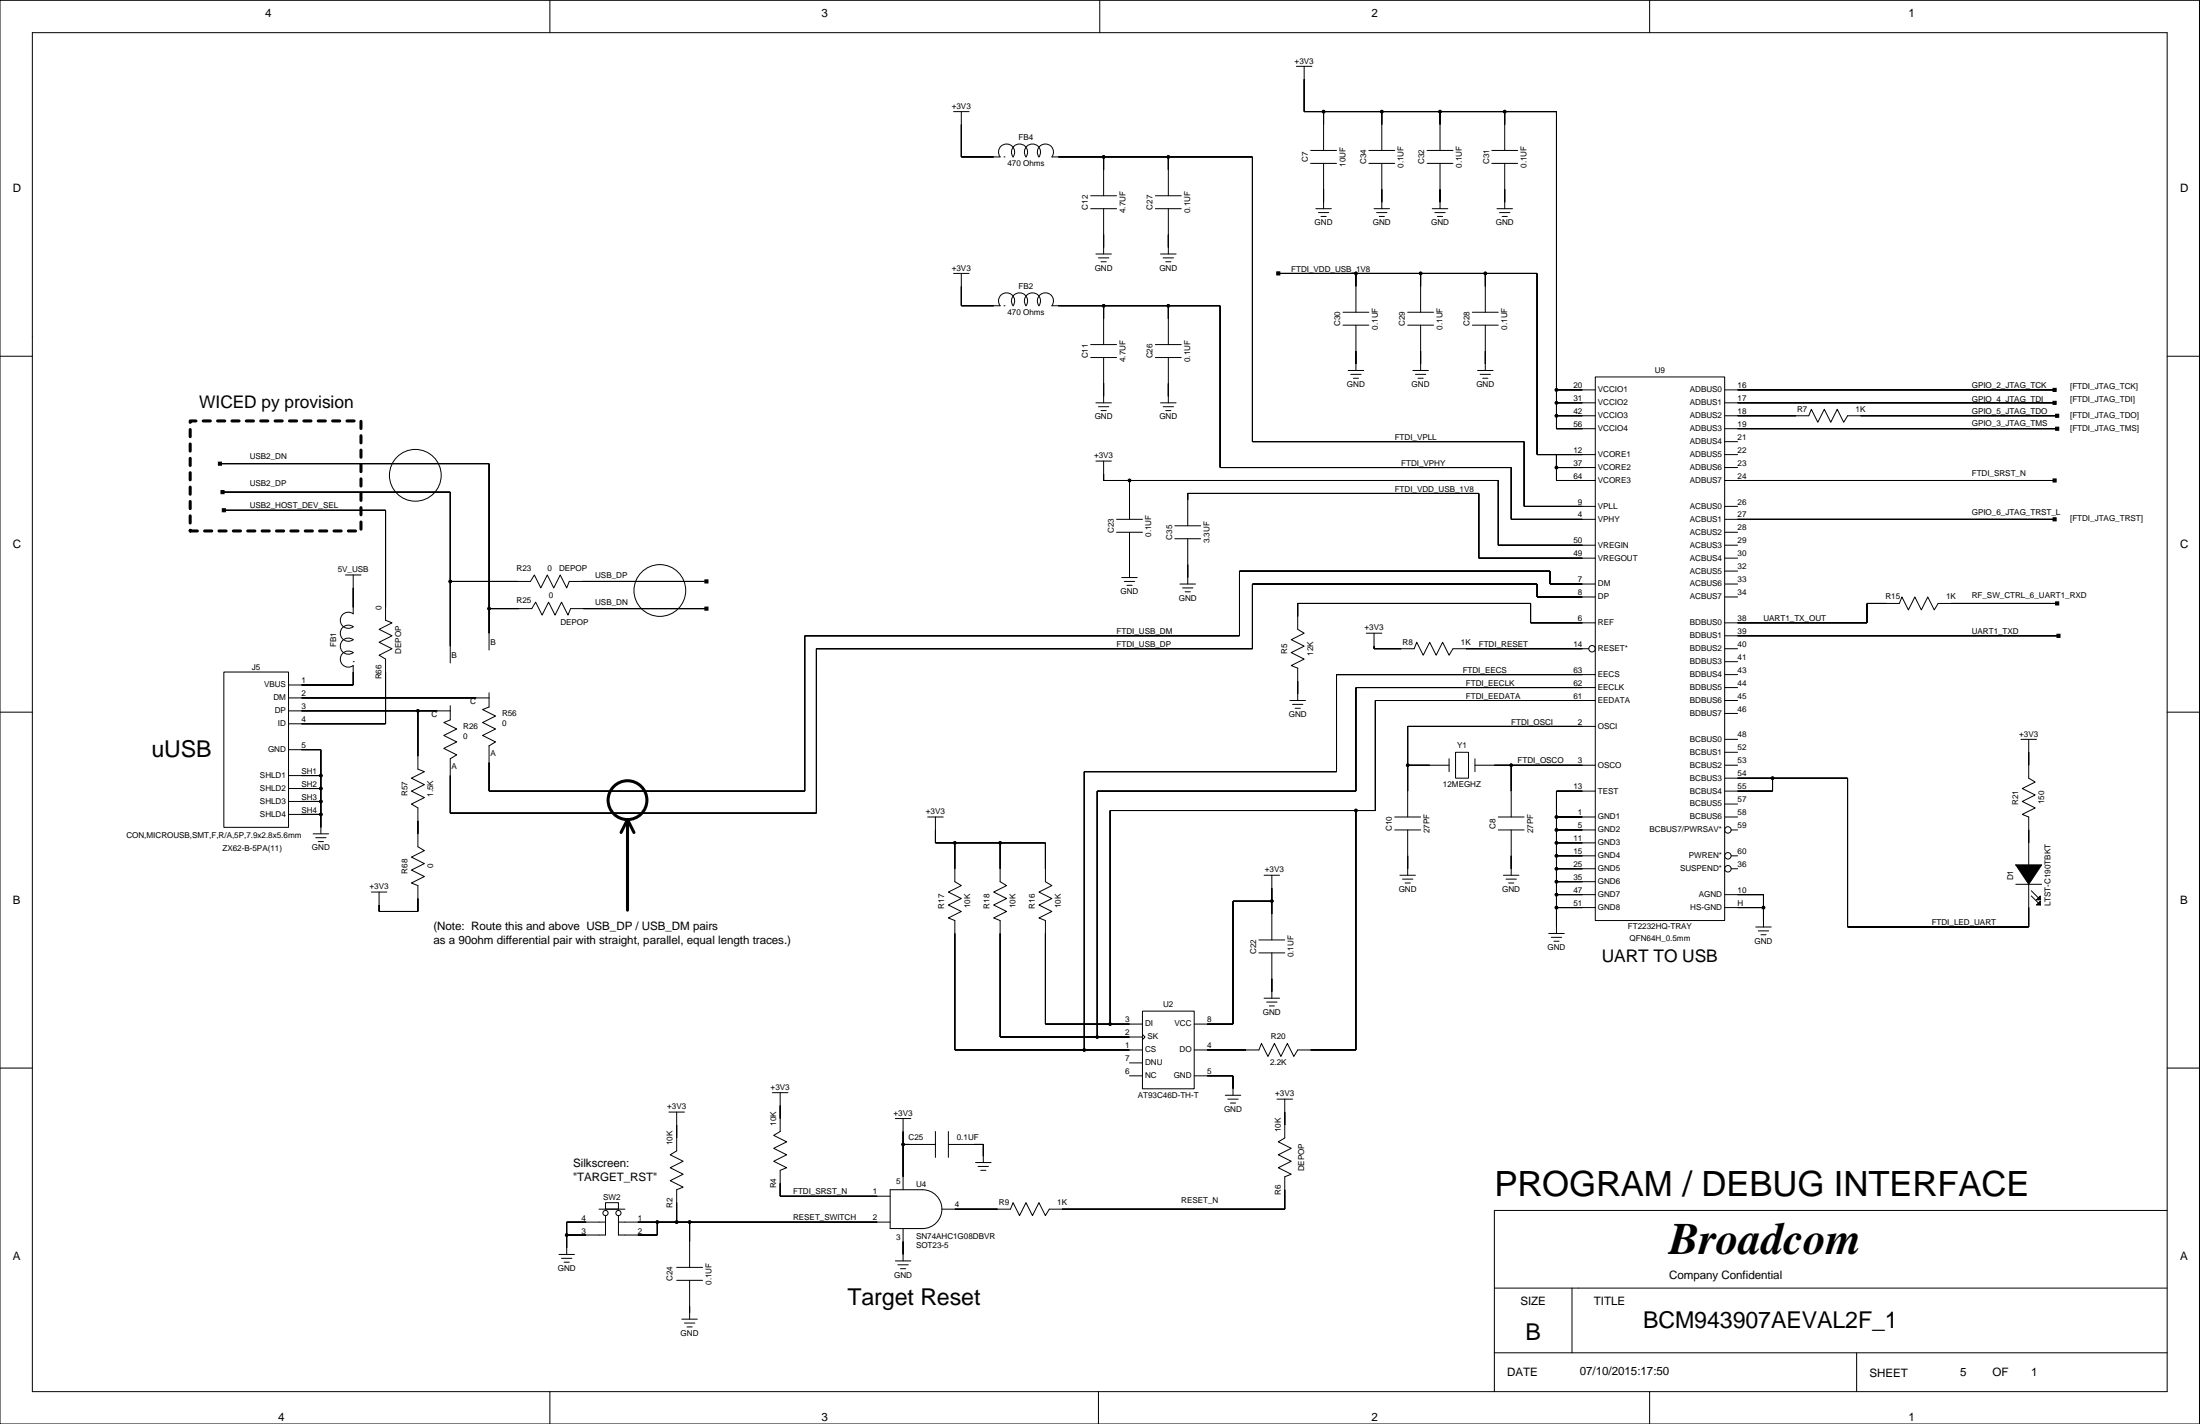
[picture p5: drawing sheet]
<svg xmlns="http://www.w3.org/2000/svg" width="432mm" height="279mm" viewBox="0 0 432 279" stroke-linecap="round" stroke-linejoin="round" font-family="sans-serif">
<g fill="none" stroke="#000" stroke-width=".2">
<path d="M0 .1h431.7v279.3h-431.7zM6.3 6.4h419.1v266.7h-419.1zM107.9 .1v6.3M215.9 .1v6.3M254.5 13h3M256 13v8.9h49.5v62.2h7.6M323.8 .1v6.3M187.2 21.9h3M188.7 21.9v8.9h7.6M196.3 30.8a1.59 1.59 0 0 1 .2-2.1 1.59 1.59 0 0 1 2.1 0 1.59 1.59 0 0 1 .2 2.1 1.59 1.59 0 0 1 .2-2.1 1.59 1.59 0 0 1 2.2 0 1.59 1.59 0 0 1 .2 2.1 1.59 1.59 0 0 1 .2-2.1 1.59 1.59 0 0 1 2.1 0 1.59 1.59 0 0 1 .2 2.1 1.59 1.59 0 0 1 .2-2.1 1.59 1.59 0 0 1 2.2 0 1.59 1.59 0 0 1 .2 2.1M197.1 30.8h.1M206.5 30.8h39.3v55.9h53.3v12.7h14"/>
<path d="M214.1 38.4h5.1M216.6 30.8v7.6M226.8 38.4h5M229.3 30.8v7.6M257.2 32.1h5.1M257.2 29.5h5.1M259.8 21.9v7.6M259.8 32.1v8.8M268.7 32.1h5M268.7 29.5h5M271.2 21.9v7.6M271.2 32.1v8.8"/>
<path d="M280.1 32.1h5.1M280.1 29.5h5.1M282.6 21.9v7.6M282.6 32.1v8.8M292.8 32.1h5.1M292.8 29.5h5.1M295.3 21.9v7.6M295.3 32.1v8.8M187.2 53.6h3M188.7 53.6v6.4h7.6M196.3 60a1.59 1.59 0 0 1 .2-2.1 1.59 1.59 0 0 1 2.1 0 1.59 1.59 0 0 1 .2 2.1 1.59 1.59 0 0 1 .2-2.1 1.59 1.59 0 0 1 2.2 0 1.59 1.59 0 0 1 .2 2.1 1.59 1.59 0 0 1 .2-2.1 1.59 1.59 0 0 1 2.1 0 1.59 1.59 0 0 1 .2 2.1 1.59 1.59 0 0 1 .2-2.1 1.59 1.59 0 0 1 2.2 0 1.59 1.59 0 0 1 .2 2.1M197.1 60h.1"/>
<path d="M206.5 60h33v31.7h57.1v10.2h16.5M214.1 40.9h5.1M215.1 49.8h3M215.6 50.6h2M216.1 51.4h1M216.6 40.9v8.9M216.6 60v7.6M226.8 40.9h5M227.8 49.8h3M228.3 50.6h2M228.8 51.4h1M229.3 40.9v8.9"/>
<path d="M229.3 60v7.6M250.9 53.6h50.8v35.6h11.4M258.3 40.9h3M258.8 41.7h2M259.3 42.5h1M266.1 53.6v7.7M269.7 40.9h3M270.2 41.7h2M270.7 42.5h1M278.8 53.6v7.7M281.1 40.9h3.1M281.6 41.7h2.1"/>
<path d="M282.1 42.5h1M291.5 53.6v7.7M293.8 40.9h3.1M294.3 41.7h2.1M294.8 42.5h1M0 69.9h6.3M214.1 70.2h5.1M214.1 67.6h5.1M215.1 79h3M215.6 79.8h2M216.6 70.2v8.8M226.8 70.2h5"/>
<path d="M226.8 67.6h5M227.8 79h3M228.3 79.8h2M229.3 70.2v8.8M263.6 63.8h5.1M263.6 61.3h5.1M264.6 72.7h3.1M265.1 73.5h2M265.6 74.2h1M266.1 63.8v8.9M276.3 63.8h5.1M276.3 61.3h5.1"/>
<path d="M277.3 72.7h3.1M277.8 73.5h2M278.3 74.2h1M278.8 63.8v8.9M289 63.8h5.1M289 61.3h5.1M290 72.7h3M290.5 73.5h2M291 74.2h1M291.5 63.8v8.9M305.5 79h7.6M305.5 76.5h7.6"/>
<path d="M313.1 74h25.4v106.6h-25.4zM338.5 79h64.8M338.5 76.5h64.8M425.4 69.9h6.3M43.2 91h52.8v36.5M43.7 96.6h44.7v33.5M215.1 90.5h3M216.1 80.6h1M216.6 90.5v3.8h77.5v12.7h19M221.7 94.3v7.6M228.8 80.6h1M305.5 89.2v5.1h7.6"/>
<path d="M305.5 81.6h7.6M305.5 91.7h7.6M338.5 81.6h16.5l.5-1.3 1.3 2.5 1.3-2.5 1.2 2.5 1.3-2.5 1.3 2.5 .7-1.2h41.2M338.5 94.3h64.8M338.5 84.1h65.3M338.5 99.4h2.5M338.5 86.7h2.5M338.5 91.7h2.5M338.5 89.2h2.5M43.9 100.1h31.8v21.6l1.2 .5-2.5 1.3 2.5 1.2-2.5 1.3 2.5 1.3-2.5 1.3 1.3 .7v12.7h-19.1M67.8 112.8h3M69.3 112.8v7.6a1.59 1.59 0 0 0-2.1 .2 1.59 1.59 0 0 0 0 2.2 1.59 1.59 0 0 0 2.1 .2 1.59 1.59 0 0 0-2.1 .2 1.59 1.59 0 0 0 0 2.1 1.59 1.59 0 0 0 2.1 .2 1.59 1.59 0 0 0-2.1 .2 1.59 1.59 0 0 0 0 2.1 1.59 1.59 0 0 0 2.1 .2 1.59 1.59 0 0 0-2.1 .2 1.59 1.59 0 0 0 0 2.2 1.59 1.59 0 0 0 2.1 .2v3.8h-12.7"/>
<path d="M88.4 114.1h15.7l.8-1.3 1.2 2.6 1.3-2.6 1.3 2.6 1.3-2.6 1.2 2.6 .5-1.3h27M96 119.4h8.4l.7-1.3 1.3 2.6 1.3-2.6 1.2 2.6 1.3-2.6 1.3 2.6 .5-1.3h26.7M219.2 104.4h5M219.2 101.9h5M220.2 113.3h3M220.7 114.1h2M221.2 114.8h1M221.7 104.4v8.9M230.6 105.7h5.1M230.6 103.2h5.1M231.6 114.6h3M232.1 115.4h2"/>
<path d="M232.6 116.1h1M233.1 103.2v-6.4h57.2v12.7h22.8M233.1 105.7v8.9M313.1 114.6h-8.9v-2.5h-60.9v12.6h-85.3v30.5h-62v-8.9l1.3-.7-2.6-1.3 2.6-1.3-2.6-1.2 2.6-1.3-2.6-1.3 1.3-.5v-2.8M313.1 117.1h-11.4v-2.5h-55.9v12.7h-85.6v32.2h-71.8v-10.6l1.2-.8-2.5-1.3 2.5-1.2-2.5-1.3 2.5-1.3-2.5-1.2 1.3-.5v-2.8M338.5 117.1h2.5M338.5 114.6h2.5M338.5 112.1h2.5M338.5 104.4h2.5M338.5 101.9h64.8M338.5 107h2.5M338.5 109.5h2.5"/>
<path d="M403.8 118.4h-23.4l-.8 1.3-1.2-2.6-1.3 2.6-1.3-2.6-1.2 2.6-1.3-2.6-.5 1.3h-6.4v3.8h-27.9M0 139.7h6.3M43.9 131.9h12.7v30.4h-12.7zM56.6 139.5h31.8M56.6 136.9h39.4M69.3 129.8h.1M82 139.5v11.4l1.3 .5-2.5 1.3 2.5 1.3-2.5 1.2 2.5 1.3-2.5 1.3 1.2 .7v7.6l1.3 .8-2.5 1.3 2.5 1.2-2.5 1.3 2.5 1.3-2.5 1.3 1.2 .5v5h-7.6v-3.8M253.2 137.4h3M253.7 138.2h2M254.2 139h1M268.2 124.2h3M269.7 124.2v3.1h7.9l.5-1.3 1.2 2.6 1.3-2.6 1.3 2.6 1.2-2.6 1.3 2.6 .8-1.3h26.6"/>
<path d="M313.1 122.2h-12.7v-3.8h-45.7v5.1l1.3 .7-2.6 1.3 2.6 1.3-2.6 1.3 2.6 1.2-2.6 1.3 1.3 .5v6.3M313.1 134.9h-47v20.3h-50.8v48.3M313.1 137.4h-43.2v21.6h-52v41.9M313.1 132.4h-50.8v19h-49.5v54.6M338.5 127.3h2.5M338.5 124.7h65.5M338.5 137.4h2.5M338.5 134.9h2.5M338.5 132.4h2.5M338.5 140h2.5M338.5 129.8h2.5M425.4 139.7h6.3"/>
<path d="M56.6 147.1h6.4v16.5M56.6 159.8h6.4M56.6 157.3h6.4M56.6 154.7h6.4M56.6 152.2h6.4M266.1 159v47h-11.4l-.8 1.3-1.2-2.6-1.3 2.6-1.3-2.6-1.2 2.6-1.3-2.6-.5 1.3h-12.7M276.3 150.1h8.1M284.4 148.9v2.5M285.7 147.6h2.5v5.1h-2.5zM289.5 150.1h23.6M289.5 148.9v2.5M296.6 150.1v10.2"/>
<path d="M313.1 155.2h-7.6v28M313.1 142.5h-36.8v17.8M338.5 152.7h24.1v29.2h35.6v-8.4M338.5 150.1h2.5M338.5 145.1h2.5M338.5 157.8h2.5M338.5 147.6h2.5M347.9 152.7v2.5h-9.4M396.7 145.1h3M398.2 145.1v7.6l1.3 .7-2.6 1.3 2.6 1.3-2.6 1.3 2.6 1.2-2.6 1.3 1.3 .5v9.4M61.5 163.6h3M62 164.4h2"/>
<path d="M62.5 165.1h1M72.9 175h3M182.1 160.3h3M183.6 160.3v5.1h21.6v7.6l1.3 .8-2.6 1.2 2.6 1.3-2.6 1.3 2.6 1.2-2.6 1.3 1.3 .5v20.3h19M187.4 165.4v7.6l1.3 .8-2.6 1.2 2.6 1.3-2.6 1.3 2.6 1.2-2.6 1.3 1.3 .5v25.4h36.8M196.3 165.4v7.6l1.3 .8-2.6 1.2 2.6 1.3-2.6 1.3 2.6 1.2-2.6 1.3 1.3 .5v22.9h27.9M248.1 171.7h3M249.6 176.8h-7.6v24.1h-7.6M249.6 171.7v12.7M273.7 162.8h5.1M273.7 160.3h5.1M274.8 171.7h3"/>
<path d="M275.3 172.5h2M275.8 173.3h1M276.3 162.8v8.9M294.1 162.8h5M294.1 160.3h5M295.1 171.7h3M295.6 172.5h2M296.1 173.3h1M296.6 162.8v8.9M305.5 162.8h7.6M305.5 160.3h7.6M305.5 165.4h7.6"/>
<path d="M305.5 175.5h7.6M305.5 178.1h7.6M305.5 167.9h7.6M305.5 170.5h7.6M305.5 173h7.6M338.5 175.5h7.6v6.4M338.5 160.3h2.5M338.5 178.1h7.6M339.8 162.8h1.2M339.8 167.9h1.2M339.8 170.5h1.2M395.6 173.5h5.1"/>
<path d="M398.7 174.8l1.5 1.5M398.7 175.8l1.5 1.5M224.2 198.4h10.2v15.2h-10.2zM247.1 187h5.1M247.1 184.4h5.1M248.1 195.9h3M248.6 196.6h2M249.1 197.4h1M249.6 187v8.9M304 183.2h3M304.5 183.9h2M305 184.7h1"/>
<path d="M344.6 181.9h3M345.1 182.6h2M345.6 183.4h1M0 209.6h6.3M131.3 218.2h3M132.8 218.2v7.6l-1.3 .8 2.6 1.2-2.6 1.3 2.6 1.3-2.6 1.3 2.6 1.2-1.3 .5v6.4M151.6 214.4h3.1M153.1 214.4v7.6l-1.2 .8 2.5 1.2-2.5 1.3 2.5 1.3-2.5 1.2 2.5 1.3-1.3 .5v5.1h21.6M175.7 219.5h3.1M177.3 219.5v13.9M221.7 211.1h2.5M221.7 208.6h2.5"/>
<path d="M224.2 203l.5 .5-.5 .5M234.4 211.1h7.6v3.8M240.5 214.9h3M241 215.7h2M241.5 216.4h1M250.6 215.7h3.1M252.2 215.7v7.6l-1.3 .7 2.5 1.3-2.5 1.3 2.5 1.2-2.5 1.3 2.5 1.3-1.2 .5v6.3h-46.3l-.7 1.3-1.3-2.5-1.3 2.5-1.2-2.5-1.3 2.5-1.3-2.5-.5 1.2h-13.4M425.4 209.6h6.3M117.6 237.2h5.1M118.8 236h2.6v1.2h-2.6zM118.8 239.8h-7.6v6.3M118.8 238.5v3.8h-7.6"/>
<path d="M121.4 239.8h53.3M121.4 238.5v3.8h7.6v-2.5M135.4 239.8v8.9M174.7 233.4h6.4a3.8 3.8 0 0 1 3.8 3.8 3.8 3.8 0 0 1-3.8 3.9h-6.4zM177.3 224.5h6.3M183.6 222v5.1M186.1 224.5h6.9v3.6M186.1 222v5.1M191.5 228.1h3M192 228.9h2M192.5 229.6h1M425.4 237.5h-132.1v35.6"/>
<path d="M109.7 246.1h3.1M110.2 246.9h2M110.7 247.7h1M132.8 251.2h5.1M132.8 248.7h5.1M133.8 258.8h3.1M134.3 259.6h2.1M135.4 251.2v7.6M175.7 247.4h3.1M176.2 248.2h2.1M176.7 248.9h1.1M177.3 241.1v6.3"/>
<path d="M193.8 241.1h.1M195 241.1h.1M293.3 252.7h132.1M308.5 252.7v12.7M107.9 273.1v6.3M134.8 260.4h1.1M215.6 273.1v6.3M293.3 265.4h132.1M323.8 273.1v6.3M364.4 265.4v7.7"/>
<circle cx="216.6" cy="30.8" r=".25"/>
<circle cx="229.3" cy="30.8" r=".25"/>
<circle cx="259.8" cy="21.9" r=".25"/>
<circle cx="271.2" cy="21.9" r=".25"/>
<circle cx="282.6" cy="21.9" r=".25"/>
<circle cx="295.3" cy="21.9" r=".25"/>
<circle cx="216.6" cy="60" r=".25"/>
<circle cx="229.3" cy="60" r=".25"/>
<circle cx="266.1" cy="53.6" r=".25"/>
<circle cx="278.8" cy="53.6" r=".25"/>
<circle cx="291.5" cy="53.6" r=".25"/>
<circle cx="305.5" cy="76.5" r=".25"/>
<circle cx="305.5" cy="79" r=".25"/>
<circle cx="81.5" cy="93.3" r="5.1"/>
<circle cx="221.7" cy="94.3" r=".25"/>
<circle cx="305.5" cy="91.7" r=".25"/>
<circle cx="305.5" cy="81.6" r=".25"/>
<circle cx="88.4" cy="114.1" r=".25"/>
<circle cx="96" cy="119.4" r=".25"/>
<circle cx="129.5" cy="115.9" r="5.1"/>
<circle cx="82" cy="139.5" r=".25"/>
<circle cx="312.5" cy="127.3" r=".63"/>
<circle cx="63" cy="159.8" r=".25"/>
<circle cx="63" cy="157.3" r=".25"/>
<circle cx="63" cy="152.2" r=".25"/>
<circle cx="63" cy="154.7" r=".25"/>
<circle cx="266.1" cy="159" r=".25"/>
<circle cx="276.3" cy="150.1" r=".25"/>
<circle cx="296.6" cy="150.1" r=".25"/>
<circle cx="347.9" cy="152.7" r=".25"/>
<circle cx="187.4" cy="165.4" r=".25"/>
<circle cx="196.3" cy="165.4" r=".25"/>
<circle cx="249.6" cy="176.8" r=".25"/>
<circle cx="305.5" cy="162.8" r=".25"/>
<circle cx="305.5" cy="170.5" r=".25"/>
<circle cx="305.5" cy="167.9" r=".25"/>
<circle cx="305.5" cy="175.5" r=".25"/>
<circle cx="305.5" cy="160.3" r=".25"/>
<circle cx="305.5" cy="173" r=".25"/>
<circle cx="305.5" cy="165.4" r=".25"/>
<circle cx="305.5" cy="178.1" r=".25"/>
<circle cx="339.1" cy="167.9" r=".63"/>
<circle cx="339.1" cy="170.5" r=".63"/>
<circle cx="339.1" cy="162.8" r=".63"/>
<circle cx="346.1" cy="178.1" r=".25"/>
<circle cx="212.8" cy="206" r=".25"/>
<circle cx="215.3" cy="203.5" r=".25"/>
<circle cx="217.9" cy="200.9" r=".25"/>
<circle cx="118.8" cy="238" r=".51"/>
<circle cx="121.4" cy="238" r=".51"/>
<circle cx="129" cy="239.8" r=".25"/>
<circle cx="132.8" cy="239.8" r=".25"/>
<circle cx="135.4" cy="239.8" r=".25"/>
<circle cx="177.3" cy="224.5" r=".25"/>
<circle cx="111.2" cy="242.3" r=".25"/>
</g>
<g fill="#000" stroke="#000" stroke-width=".2">
<path d="M256 15.6v6.3z" fill-rule="evenodd"/>
<path d="M188.7 24.4v6.4z" fill-rule="evenodd"/>
<path d="M188.7 30.8h6.3z" fill-rule="evenodd"/>
<path d="M216.6 30.8v2.5z" fill-rule="evenodd"/>
<path d="M207.7 30.8h8.9z" fill-rule="evenodd"/>
<path d="M229.3 30.8v2.5z" fill-rule="evenodd"/>
<path d="M216.6 30.8h12.7z" fill-rule="evenodd"/>
<path d="M245.8 30.8v55.9z" fill-rule="evenodd"/>
<path d="M229.3 30.8h16.5z" fill-rule="evenodd"/>
<path d="M259.8 21.9v2.5z" fill-rule="evenodd"/>
<path d="M256 21.9h3.8z" fill-rule="evenodd"/>
<path d="M259.8 37.1v2.6z" fill-rule="evenodd"/>
<path d="M259.8 21.9h11.4z" fill-rule="evenodd"/>
<path d="M271.2 21.9v2.5z" fill-rule="evenodd"/>
<path d="M271.2 37.1v2.6z" fill-rule="evenodd"/>
<path d="M271.2 21.9h11.4z" fill-rule="evenodd"/>
<path d="M282.6 21.9v2.5z" fill-rule="evenodd"/>
<path d="M282.6 37.1v2.6z" fill-rule="evenodd"/>
<path d="M282.6 21.9h12.7z" fill-rule="evenodd"/>
<path d="M295.3 21.9v2.5z" fill-rule="evenodd"/>
<path d="M295.3 37.1v2.6z" fill-rule="evenodd"/>
<path d="M295.3 21.9h10.2z" fill-rule="evenodd"/>
<path d="M305.5 21.9v54.6z" fill-rule="evenodd"/>
<path d="M188.7 56.2v3.8z" fill-rule="evenodd"/>
<path d="M188.7 60h6.3z" fill-rule="evenodd"/>
<path d="M216.6 46v2.6z" fill-rule="evenodd"/>
<path d="M216.6 60v2.5z" fill-rule="evenodd"/>
<path d="M207.7 60h8.9z" fill-rule="evenodd"/>
<path d="M229.3 46v2.6z" fill-rule="evenodd"/>
<path d="M229.3 60v2.5z" fill-rule="evenodd"/>
<path d="M216.6 60h12.7z" fill-rule="evenodd"/>
<path d="M229.3 60h10.2z" fill-rule="evenodd"/>
<path d="M239.5 60v31.7z" fill-rule="evenodd"/>
<path d="M250.6 53.3h.6v.7h-.6z" fill-rule="evenodd"/>
<path d="M266.1 53.6v2.6z" fill-rule="evenodd"/>
<path d="M250.9 53.6h15.2z" fill-rule="evenodd"/>
<path d="M278.8 53.6v2.6z" fill-rule="evenodd"/>
<path d="M266.1 53.6h12.7z" fill-rule="evenodd"/>
<path d="M291.5 53.6v2.6z" fill-rule="evenodd"/>
<path d="M278.8 53.6h12.7z" fill-rule="evenodd"/>
<path d="M291.5 53.6h10.2z" fill-rule="evenodd"/>
<path d="M301.7 53.6v35.6z" fill-rule="evenodd"/>
<path d="M216.6 75.2v2.6z" fill-rule="evenodd"/>
<path d="M229.3 75.2v2.6z" fill-rule="evenodd"/>
<path d="M266.1 68.9v2.5z" fill-rule="evenodd"/>
<path d="M278.8 68.9v2.5z" fill-rule="evenodd"/>
<path d="M291.5 68.9v2.5z" fill-rule="evenodd"/>
<path d="M305.5 79v2.6z" fill-rule="evenodd"/>
<path d="M305.5 76.5v2.5z" fill-rule="evenodd"/>
<path d="M305.5 79h5.1z" fill-rule="evenodd"/>
<path d="M305.5 76.5h5.1z" fill-rule="evenodd"/>
<path d="M403 76.2h.6v.6h-.6z" fill-rule="evenodd"/>
<path d="M403 78.7h.6v.6h-.6z" fill-rule="evenodd"/>
<path d="M341 76.5h62.3z" fill-rule="evenodd"/>
<path d="M341 79h62.3z" fill-rule="evenodd"/>
<path d="M42.9 90.7h.6v.6h-.6z" fill-rule="evenodd"/>
<path d="M43.4 96.3h.6v.6h-.6z" fill-rule="evenodd"/>
<path d="M88.4 96.6v17.5z" fill-rule="evenodd"/>
<path d="M43.7 96.6h44.7z" fill-rule="evenodd"/>
<path d="M43.2 91h52.8z" fill-rule="evenodd"/>
<path d="M96 91v28.4z" fill-rule="evenodd"/>
<path d="M216.6 93v1.3z" fill-rule="evenodd"/>
<path d="M221.7 94.3v2.5z" fill-rule="evenodd"/>
<path d="M216.6 94.3h5.1z" fill-rule="evenodd"/>
<path d="M233.1 96.8v1.3z" fill-rule="evenodd"/>
<path d="M290.3 96.8v12.7z" fill-rule="evenodd"/>
<path d="M233.1 96.8h57.2z" fill-rule="evenodd"/>
<path d="M294.1 94.3v12.7z" fill-rule="evenodd"/>
<path d="M221.7 94.3h72.4z" fill-rule="evenodd"/>
<path d="M296.6 91.7v10.2z" fill-rule="evenodd"/>
<path d="M239.5 91.7h57.1z" fill-rule="evenodd"/>
<path d="M299.1 86.7v12.7z" fill-rule="evenodd"/>
<path d="M245.8 86.7h53.3z" fill-rule="evenodd"/>
<path d="M305.5 81.6v2.5z" fill-rule="evenodd"/>
<path d="M301.7 89.2h3.8z" fill-rule="evenodd"/>
<path d="M305.5 89.2v2.5z" fill-rule="evenodd"/>
<path d="M305.5 89.2v2.5z" fill-rule="evenodd"/>
<path d="M305.5 91.7v2.6z" fill-rule="evenodd"/>
<path d="M305.5 81.6h5.1z" fill-rule="evenodd"/>
<path d="M305.5 84.1h5.1z" fill-rule="evenodd"/>
<path d="M299.1 99.4h11.5z" fill-rule="evenodd"/>
<path d="M305.5 94.3h5.1z" fill-rule="evenodd"/>
<path d="M305.5 89.2h5.1z" fill-rule="evenodd"/>
<path d="M305.5 91.7h5.1z" fill-rule="evenodd"/>
<path d="M341 81.6h11.5z" fill-rule="evenodd"/>
<path d="M403 94h.6v.6h-.6z" fill-rule="evenodd"/>
<path d="M341 94.3h62.3z" fill-rule="evenodd"/>
<path d="M403.5 83.8h.6v.6h-.6z" fill-rule="evenodd"/>
<path d="M403.5 81.3h.6v.6h-.6z" fill-rule="evenodd"/>
<path d="M341 84.1h62.8z" fill-rule="evenodd"/>
<path d="M365.2 81.6h38.6z" fill-rule="evenodd"/>
<path d="M43.6 99.8h.6v.6h-.6z" fill-rule="evenodd"/>
<path d="M69.3 115.4v3.8z" fill-rule="evenodd"/>
<path d="M75.7 100.1v19.1z" fill-rule="evenodd"/>
<path d="M43.9 100.1h31.8z" fill-rule="evenodd"/>
<path d="M88.4 114.1v12.7z" fill-rule="evenodd"/>
<path d="M96 119.4v4.8z" fill-rule="evenodd"/>
<path d="M88.4 114.1h13.2z" fill-rule="evenodd"/>
<path d="M96 119.4h5.8z" fill-rule="evenodd"/>
<path d="M138.3 113.8h.7v.6h-.7z" fill-rule="evenodd"/>
<path d="M138.3 119.1h.7v.6h-.7z" fill-rule="evenodd"/>
<path d="M114.3 114.1h24.4z" fill-rule="evenodd"/>
<path d="M114.5 119.4h24.2z" fill-rule="evenodd"/>
<path d="M221.7 109.5v2.6z" fill-rule="evenodd"/>
<path d="M233.1 110.8v2.5z" fill-rule="evenodd"/>
<path d="M243.3 112.1v12.6z" fill-rule="evenodd"/>
<path d="M245.8 114.6v12.7z" fill-rule="evenodd"/>
<path d="M254.7 118.4v2.5z" fill-rule="evenodd"/>
<path d="M300.4 118.4v3.8z" fill-rule="evenodd"/>
<path d="M254.7 118.4h45.7z" fill-rule="evenodd"/>
<path d="M301.7 114.6v2.5z" fill-rule="evenodd"/>
<path d="M245.8 114.6h55.9z" fill-rule="evenodd"/>
<path d="M304.2 112.1v2.5z" fill-rule="evenodd"/>
<path d="M243.3 112.1h60.9z" fill-rule="evenodd"/>
<path d="M301.7 117.1h8.9z" fill-rule="evenodd"/>
<path d="M304.2 114.6h6.4z" fill-rule="evenodd"/>
<path d="M294.1 107h16.5z" fill-rule="evenodd"/>
<path d="M296.6 101.9h14z" fill-rule="evenodd"/>
<path d="M290.3 109.5h20.3z" fill-rule="evenodd"/>
<path d="M366.4 118.4v3.8z" fill-rule="evenodd"/>
<path d="M366.4 118.4h3.8z" fill-rule="evenodd"/>
<path d="M403 101.6h.6v.6h-.6z" fill-rule="evenodd"/>
<path d="M341 101.9h62.3z" fill-rule="evenodd"/>
<path d="M403.5 118.1h.6v.6h-.6z" fill-rule="evenodd"/>
<path d="M382.9 118.4h20.9z" fill-rule="evenodd"/>
<path d="M69.3 131.9v2.5z" fill-rule="evenodd"/>
<path d="M59.2 134.4h10.1z" fill-rule="evenodd"/>
<path d="M75.7 131.9v10.1z" fill-rule="evenodd"/>
<path d="M82 139.5v8.9z" fill-rule="evenodd"/>
<path d="M59.2 139.5h22.8z" fill-rule="evenodd"/>
<path d="M82 139.5h3.8z" fill-rule="evenodd"/>
<path d="M59.2 136.9h34.3z" fill-rule="evenodd"/>
<path d="M158 124.7v30.5z" fill-rule="evenodd"/>
<path d="M160.2 127.3v32.2z" fill-rule="evenodd"/>
<path d="M158 124.7h85.3z" fill-rule="evenodd"/>
<path d="M160.2 127.3h85.6z" fill-rule="evenodd"/>
<path d="M254.7 133.6v2.6z" fill-rule="evenodd"/>
<path d="M262.3 132.4v19z" fill-rule="evenodd"/>
<path d="M266.1 134.9v20.3z" fill-rule="evenodd"/>
<path d="M269.7 126.8v.5z" fill-rule="evenodd"/>
<path d="M269.9 137.4v21.6z" fill-rule="evenodd"/>
<path d="M269.7 127.3h5.3z" fill-rule="evenodd"/>
<path d="M269.9 137.4h40.7z" fill-rule="evenodd"/>
<path d="M266.1 134.9h44.5z" fill-rule="evenodd"/>
<path d="M262.3 132.4h48.3z" fill-rule="evenodd"/>
<path d="M287.7 127.3h22.9z" fill-rule="evenodd"/>
<path d="M300.4 122.2h10.2z" fill-rule="evenodd"/>
<path d="M341 122.2h25.4z" fill-rule="evenodd"/>
<path d="M403.7 124.4h.6v.7h-.6z" fill-rule="evenodd"/>
<path d="M341 124.7h63z" fill-rule="evenodd"/>
<path d="M59.2 152.2h3.8z" fill-rule="evenodd"/>
<path d="M59.2 154.7h3.8z" fill-rule="evenodd"/>
<path d="M59.2 147.1h3.8z" fill-rule="evenodd"/>
<path d="M59.2 157.3h3.8z" fill-rule="evenodd"/>
<path d="M59.2 159.8h3.8z" fill-rule="evenodd"/>
<path d="M63 147.1v5.1z" fill-rule="evenodd"/>
<path d="M63 152.2v2.5z" fill-rule="evenodd"/>
<path d="M63 154.7v2.6z" fill-rule="evenodd"/>
<path d="M63 157.3v2.5z" fill-rule="evenodd"/>
<path d="M63 159.8v2.5z" fill-rule="evenodd"/>
<path d="M59.2 142h16.5z" fill-rule="evenodd"/>
<path d="M88.4 152.2v7.3z" fill-rule="evenodd"/>
<path d="M96 149.6v5.6z" fill-rule="evenodd"/>
<path d="M96 155.2h62z" fill-rule="evenodd"/>
<path d="M88.4 159.5h71.8z" fill-rule="evenodd"/>
<path d="M212.8 151.4v54.6z" fill-rule="evenodd"/>
<path d="M215.3 155.2v48.3z" fill-rule="evenodd"/>
<path d="M217.9 159v41.9z" fill-rule="evenodd"/>
<path d="M212.8 151.4h49.5z" fill-rule="evenodd"/>
<path d="M217.9 159h48.2z" fill-rule="evenodd"/>
<path d="M266.1 159v47z" fill-rule="evenodd"/>
<path d="M215.3 155.2h50.8z" fill-rule="evenodd"/>
<path d="M266.1 159h3.8z" fill-rule="evenodd"/>
<path d="M276.3 150.1v5.1z" fill-rule="evenodd"/>
<path d="M276.3 142.5v7.6z" fill-rule="evenodd"/>
<path d="M276.3 150.1h4.3z" fill-rule="evenodd"/>
<path d="M293.3 150.1h3.3z" fill-rule="evenodd"/>
<path d="M296.6 150.1v5.1z" fill-rule="evenodd"/>
<path d="M305.5 155.2v5.1z" fill-rule="evenodd"/>
<path d="M305.5 155.2h5.1z" fill-rule="evenodd"/>
<path d="M276.3 142.5h34.3z" fill-rule="evenodd"/>
<path d="M296.6 150.1h14z" fill-rule="evenodd"/>
<path d="M347.9 152.7v2.5z" fill-rule="evenodd"/>
<path d="M341 152.7h6.9z" fill-rule="evenodd"/>
<path d="M341 155.2h6.9z" fill-rule="evenodd"/>
<path d="M347.9 152.7h14.7z" fill-rule="evenodd"/>
<path d="M362.6 152.7v29.2z" fill-rule="evenodd"/>
<path d="M398.2 147.6v2.5z" fill-rule="evenodd"/>
<path d="M74.4 177.6v1.2z" fill-rule="evenodd"/>
<path d="M82 161.1v2.5z" fill-rule="evenodd"/>
<path d="M82 176.3v2.5z" fill-rule="evenodd"/>
<path d="M74.4 178.8h7.6z" fill-rule="evenodd"/>
<path d="M183.6 162.8v2.6z" fill-rule="evenodd"/>
<path d="M187.4 165.4v5.1z" fill-rule="evenodd"/>
<path d="M183.6 165.4h3.8z" fill-rule="evenodd"/>
<path d="M196.3 165.4v5.1z" fill-rule="evenodd"/>
<path d="M187.4 165.4h8.9z" fill-rule="evenodd"/>
<path d="M205.2 165.4v5.1z" fill-rule="evenodd"/>
<path d="M196.3 165.4h8.9z" fill-rule="evenodd"/>
<path d="M242 176.8v24.1z" fill-rule="evenodd"/>
<path d="M249.6 176.8v2.5z" fill-rule="evenodd"/>
<path d="M249.6 174.3v2.5z" fill-rule="evenodd"/>
<path d="M242 176.8h7.6z" fill-rule="evenodd"/>
<path d="M276.3 167.9v2.6z" fill-rule="evenodd"/>
<path d="M296.6 167.9v2.6z" fill-rule="evenodd"/>
<path d="M305.5 178.1v3.8z" fill-rule="evenodd"/>
<path d="M305.5 175.5v2.6z" fill-rule="evenodd"/>
<path d="M305.5 170.5v2.5z" fill-rule="evenodd"/>
<path d="M305.5 167.9v2.6z" fill-rule="evenodd"/>
<path d="M305.5 165.4v2.5z" fill-rule="evenodd"/>
<path d="M305.5 162.8v2.6z" fill-rule="evenodd"/>
<path d="M305.5 160.3v2.5z" fill-rule="evenodd"/>
<path d="M305.5 173v2.5z" fill-rule="evenodd"/>
<path d="M305.5 165.4h5.1z" fill-rule="evenodd"/>
<path d="M305.5 167.9h5.1z" fill-rule="evenodd"/>
<path d="M305.5 170.5h5.1z" fill-rule="evenodd"/>
<path d="M305.5 173h5.1z" fill-rule="evenodd"/>
<path d="M305.5 175.5h5.1z" fill-rule="evenodd"/>
<path d="M305.5 178.1h5.1z" fill-rule="evenodd"/>
<path d="M305.5 162.8h5.1z" fill-rule="evenodd"/>
<path d="M305.5 160.3h5.1z" fill-rule="evenodd"/>
<path d="M346.1 175.5v2.6z" fill-rule="evenodd"/>
<path d="M346.1 178.1v2.5z" fill-rule="evenodd"/>
<path d="M341 175.5h5.1z" fill-rule="evenodd"/>
<path d="M341 178.1h5.1z" fill-rule="evenodd"/>
<path d="M395.6 169.7h5.1l-2.5 3.8z" fill-rule="evenodd"/>
<path d="M398.2 162.8v2.6z" fill-rule="evenodd"/>
<path d="M398.2 178.1v3.8z" fill-rule="evenodd"/>
<path d="M400.5 176.8v.8h-.8z" fill-rule="evenodd"/>
<path d="M399.7 176.6l.8-.8v.8z" fill-rule="evenodd"/>
<path d="M187.4 183.2v22.8z" fill-rule="evenodd"/>
<path d="M196.3 183.2v20.3z" fill-rule="evenodd"/>
<path d="M205.2 183.2v17.7z" fill-rule="evenodd"/>
<path d="M249.6 192v2.6z" fill-rule="evenodd"/>
<path d="M362.6 181.9h35.6z" fill-rule="evenodd"/>
<path d="M153.1 216.9v2.6z" fill-rule="evenodd"/>
<path d="M187.4 206h25.4z" fill-rule="evenodd"/>
<path d="M196.3 203.5h19z" fill-rule="evenodd"/>
<path d="M205.2 200.9h12.7z" fill-rule="evenodd"/>
<path d="M217.9 200.9h3.8z" fill-rule="evenodd"/>
<path d="M215.3 203.5h6.4z" fill-rule="evenodd"/>
<path d="M212.8 206h8.9z" fill-rule="evenodd"/>
<path d="M236.9 200.9h5.1z" fill-rule="evenodd"/>
<path d="M236.9 211.1h5.1z" fill-rule="evenodd"/>
<path d="M242 211.1v2.5z" fill-rule="evenodd"/>
<path d="M236.9 206h7.6z" fill-rule="evenodd"/>
<path d="M252.2 218.2v2.5z" fill-rule="evenodd"/>
<path d="M257.2 206h8.9z" fill-rule="evenodd"/>
<path d="M111.2 239.8v2.5z" fill-rule="evenodd"/>
<path d="M111.2 239.8h3.8z" fill-rule="evenodd"/>
<path d="M125.2 239.8h3.8z" fill-rule="evenodd"/>
<path d="M129 239.8v2.5z" fill-rule="evenodd"/>
<path d="M132.8 220.7v2.6z" fill-rule="evenodd"/>
<path d="M129 239.8h3.8z" fill-rule="evenodd"/>
<path d="M132.8 236v3.8z" fill-rule="evenodd"/>
<path d="M135.4 239.8v3.8z" fill-rule="evenodd"/>
<path d="M132.8 239.8h2.6z" fill-rule="evenodd"/>
<path d="M153.1 232.2v2.5z" fill-rule="evenodd"/>
<path d="M135.4 239.8h36.8z" fill-rule="evenodd"/>
<path d="M153.1 234.7h19.1z" fill-rule="evenodd"/>
<path d="M177.3 224.5v6.4z" fill-rule="evenodd"/>
<path d="M177.3 222v2.5z" fill-rule="evenodd"/>
<path d="M177.3 224.5h1.2z" fill-rule="evenodd"/>
<path d="M193 224.5v2.3z" fill-rule="evenodd"/>
<path d="M191.2 224.5h1.8z" fill-rule="evenodd"/>
<path d="M187.4 237.2h8.4z" fill-rule="evenodd"/>
<path d="M208.5 237.2h43.7z" fill-rule="evenodd"/>
<path d="M252.2 233.4v3.8z" fill-rule="evenodd"/>
<path d="M111.2 242.3v2.6z" fill-rule="evenodd"/>
<path d="M111.2 242.3h3.8z" fill-rule="evenodd"/>
<path d="M125.2 242.3h3.8z" fill-rule="evenodd"/>
<path d="M135.4 256.3v1.3z" fill-rule="evenodd"/>
<path d="M177.3 243.6v2.5z" fill-rule="evenodd"/>
<circle cx="216.6" cy="30.8" r=".25"/>
<circle cx="229.3" cy="30.8" r=".25"/>
<circle cx="259.8" cy="21.9" r=".25"/>
<circle cx="271.2" cy="21.9" r=".25"/>
<circle cx="282.6" cy="21.9" r=".25"/>
<circle cx="295.3" cy="21.9" r=".25"/>
<circle cx="216.6" cy="60" r=".25"/>
<circle cx="229.3" cy="60" r=".25"/>
<circle cx="266.1" cy="53.6" r=".25"/>
<circle cx="278.8" cy="53.6" r=".25"/>
<circle cx="291.5" cy="53.6" r=".25"/>
<circle cx="305.5" cy="76.5" r=".25"/>
<circle cx="305.5" cy="79" r=".25"/>
<circle cx="221.7" cy="94.3" r=".25"/>
<circle cx="305.5" cy="91.7" r=".25"/>
<circle cx="305.5" cy="81.6" r=".25"/>
<circle cx="88.4" cy="114.1" r=".25"/>
<circle cx="96" cy="119.4" r=".25"/>
<circle cx="82" cy="139.5" r=".25"/>
<circle cx="63" cy="159.8" r=".25"/>
<circle cx="63" cy="157.3" r=".25"/>
<circle cx="63" cy="152.2" r=".25"/>
<circle cx="63" cy="154.7" r=".25"/>
<circle cx="266.1" cy="159" r=".25"/>
<circle cx="276.3" cy="150.1" r=".25"/>
<circle cx="296.6" cy="150.1" r=".25"/>
<circle cx="347.9" cy="152.7" r=".25"/>
<circle cx="187.4" cy="165.4" r=".25"/>
<circle cx="196.3" cy="165.4" r=".25"/>
<circle cx="249.6" cy="176.8" r=".25"/>
<circle cx="305.5" cy="162.8" r=".25"/>
<circle cx="305.5" cy="170.5" r=".25"/>
<circle cx="305.5" cy="167.9" r=".25"/>
<circle cx="305.5" cy="175.5" r=".25"/>
<circle cx="305.5" cy="160.3" r=".25"/>
<circle cx="305.5" cy="173" r=".25"/>
<circle cx="305.5" cy="165.4" r=".25"/>
<circle cx="305.5" cy="178.1" r=".25"/>
<circle cx="346.1" cy="178.1" r=".25"/>
<circle cx="212.8" cy="206" r=".25"/>
<circle cx="215.3" cy="203.5" r=".25"/>
<circle cx="217.9" cy="200.9" r=".25"/>
<circle cx="129" cy="239.8" r=".25"/>
<circle cx="132.8" cy="239.8" r=".25"/>
<circle cx="135.4" cy="239.8" r=".25"/>
<circle cx="177.3" cy="224.5" r=".25"/>
<circle cx="111.2" cy="242.3" r=".25"/>
</g>
<g fill="none" stroke="#000" stroke-width=".6">
<path d="M123.2 160.8v17.8M123.2 160.8l-1.3 2.5M123.2 160.8l1.2 2.5"/>
<circle cx="123.2" cy="157" r="3.8"/>
</g>
<path d="M37.3 82.6h33.5v21.6h-33.5z" fill="none" stroke="#000" stroke-width=".6" stroke-dasharray="1.4 1.4"/>
<text font-size="8.8" x="327.6" y="246.1">Broadcom</text>
<text font-size="6.8" x="293.3" y="234.7">PROGRAM / DEBUG INTERFACE</text>
<g font-size="4.6">
<text x="29.7" y="148.6">uUSB</text>
<text x="166.3" y="256">Target Reset</text>
<text x="299.4" y="263">B</text>
<text x="322.5" y="260.6">BCM943907AEVAL2F_1</text>
</g>
<g font-size="3.4">
<text x="39.1" y="80">WICED py provision</text>
<text x="314.4" y="188.7">UART TO USB</text>
</g>
<g font-size="2.3">
<text x="52.1" y="3.4">4</text>
<text x="161.3" y="3.4">3</text>
<text x="269.2" y="3.4">2</text>
<text x="374.6" y="3.4">1</text>
<text x="2.5" y="37.6">D</text>
<text x="427.9" y="37.6">D</text>
<text x="2.5" y="107.5">C</text>
<text x="427.9" y="107.5">C</text>
<text x="2.5" y="177.3">B</text>
<text x="427.9" y="177.3">B</text>
<text x="85.1" y="182.5">(Note: Route this and above USB_DP / USB_DM pairs</text>
<text x="85.1" y="185.2">as a 90ohm differential pair with straight, parallel, equal length traces.)</text>
<text x="112.5" y="229">Silkscreen:</text>
<text x="112.5" y="231.6">&quot;TARGET_RST&quot;</text>
<text x="2.5" y="247.1">A</text>
<text x="327.6" y="250.9">Company Confidential</text>
<text x="427.9" y="247.1">A</text>
<text x="298.4" y="256">SIZE</text>
<text x="312.8" y="256">TITLE</text>
<text x="310.1" y="269.7">07/10/2015:17:50</text>
<text x="384.7" y="270">5</text>
<text x="398.7" y="270">1</text>
<text x="295.8" y="270">DATE</text>
<text x="366.9" y="270.2">SHEET</text>
<text x="391.1" y="270">OF</text>
<text x="54.6" y="278.9">4</text>
<text x="161.3" y="278.9">3</text>
<text x="269.2" y="278.9">2</text>
<text x="374.6" y="278.9">1</text>
</g>
<g font-size="1.6">
<text x="254.1" y="12.5">+3V3</text>
<text x="186.8" y="21.4">+3V3</text>
<text x="199.9" y="27.5">FB4</text>
<text x="197.7" y="32.5">470 Ohms</text>
<text x="256.7" y="31.8" transform="rotate(-90 256.7 31.8)">C7</text>
<text x="264.1" y="32.7" transform="rotate(-90 264.1 32.7)">10UF</text>
<text x="268.1" y="32.2" transform="rotate(-90 268.1 32.2)">C34</text>
<text x="275.5" y="32.9" transform="rotate(-90 275.5 32.9)">0.1UF</text>
<text x="279.6" y="32.2" transform="rotate(-90 279.6 32.2)">C32</text>
<text x="286.9" y="32.9" transform="rotate(-90 286.9 32.9)">0.1UF</text>
<text x="292.3" y="32.2" transform="rotate(-90 292.3 32.2)">C31</text>
<text x="299.6" y="32.9" transform="rotate(-90 299.6 32.9)">0.1UF</text>
<text x="213.5" y="41.1" transform="rotate(-90 213.5 41.1)">C12</text>
<text x="220.9" y="41.8" transform="rotate(-90 220.9 41.8)">4.7UF</text>
<text x="226.2" y="41.1" transform="rotate(-90 226.2 41.1)">C27</text>
<text x="233.6" y="41.8" transform="rotate(-90 233.6 41.8)">0.1UF</text>
<text x="258" y="44.2">GND</text>
<text x="269.5" y="44.2">GND</text>
<text x="280.9" y="44.2">GND</text>
<text x="293.6" y="44.2">GND</text>
<text x="186.8" y="53.1">+3V3</text>
<text x="214.9" y="53.1">GND</text>
<text x="227.6" y="53.1">GND</text>
<text x="253.4" y="53.3">FTDI_VDD_USB_1V8</text>
<text x="199.9" y="56.7">FB2</text>
<text x="197.7" y="61.7">470 Ohms</text>
<text x="263.1" y="64" transform="rotate(-90 263.1 64)">C30</text>
<text x="270.4" y="64.7" transform="rotate(-90 270.4 64.7)">0.1UF</text>
<text x="275.7" y="64" transform="rotate(-90 275.7 64)">C29</text>
<text x="283.1" y="64.7" transform="rotate(-90 283.1 64.7)">0.1UF</text>
<text x="288.4" y="64" transform="rotate(-90 288.4 64)">C28</text>
<text x="295.8" y="64.7" transform="rotate(-90 295.8 64.7)">0.1UF</text>
<text x="213.5" y="70.3" transform="rotate(-90 213.5 70.3)">C11</text>
<text x="220.9" y="71" transform="rotate(-90 220.9 71)">4.7UF</text>
<text x="226.2" y="70.3" transform="rotate(-90 226.2 70.3)">C26</text>
<text x="233.6" y="71" transform="rotate(-90 233.6 71)">0.1UF</text>
<text x="264.4" y="76">GND</text>
<text x="277.1" y="76">GND</text>
<text x="289.8" y="76">GND</text>
<text x="308.8" y="76.1">20</text>
<text x="313.6" y="77">VCCIO1</text>
<text x="324.8" y="73.2">U9</text>
<text x="331.7" y="77">ADBUS0</text>
<text x="341" y="76.1">16</text>
<text x="387" y="76.1">GPIO_2_JTAG_TCK</text>
<text x="406.3" y="76.4">[FTDI_JTAG_TCK]</text>
<text x="214.9" y="82.3">GND</text>
<text x="227.6" y="82.3">GND</text>
<text x="308.8" y="78.7">31</text>
<text x="308.8" y="81.2">42</text>
<text x="308.8" y="83.8">56</text>
<text x="313.6" y="82.1">VCCIO3</text>
<text x="313.6" y="79.5">VCCIO2</text>
<text x="331.7" y="82.1">ADBUS2</text>
<text x="331.7" y="79.5">ADBUS1</text>
<text x="341" y="78.7">17</text>
<text x="341" y="81.2">18</text>
<text x="341" y="83.8">19</text>
<text x="352.7" y="80.8">R7</text>
<text x="364.2" y="80.8">1K</text>
<text x="387" y="78.9">GPIO_4_JTAG_TDI</text>
<text x="387" y="81.2">GPIO_5_JTAG_TDO</text>
<text x="387" y="83.5">GPIO_3_JTAG_TMS</text>
<text x="406.3" y="78.9">[FTDI_JTAG_TDI]</text>
<text x="406.3" y="82">[FTDI_JTAG_TDO]</text>
<text x="214.7" y="89.9">+3V3</text>
<text x="273.7" y="86.3">FTDI_VPLL</text>
<text x="308.8" y="88.8">12</text>
<text x="313.6" y="89.7">VCORE1</text>
<text x="313.6" y="84.6">VCCIO4</text>
<text x="331.7" y="89.7">ADBUS5</text>
<text x="331.7" y="87.1">ADBUS4</text>
<text x="331.7" y="84.6">ADBUS3</text>
<text x="341" y="86.3">21</text>
<text x="341" y="88.8">22</text>
<text x="406.3" y="84.5">[FTDI_JTAG_TMS]</text>
<text x="49" y="95.4">USB2_DP</text>
<text x="49" y="90.1">USB2_DN</text>
<text x="275" y="91.4">FTDI_VPHY</text>
<text x="308.8" y="91.4">37</text>
<text x="308.8" y="93.9">64</text>
<text x="313.6" y="94.8">VCORE3</text>
<text x="313.6" y="92.2">VCORE2</text>
<text x="331.7" y="94.8">ADBUS7</text>
<text x="331.7" y="92.2">ADBUS6</text>
<text x="341" y="91.4">23</text>
<text x="341" y="93.9">24</text>
<text x="387" y="93.4">FTDI_SRST_N</text>
<text x="49" y="99.8">USB2_HOST_DEV_SEL</text>
<text x="273.7" y="96.5">FTDI_VDD_USB_1V8</text>
<text x="309.7" y="99">9</text>
<text x="309.7" y="101.5">4</text>
<text x="313.6" y="99.8">VPLL</text>
<text x="331.7" y="99.8">ACBUS0</text>
<text x="341" y="99">26</text>
<text x="341" y="101.5">27</text>
<text x="387" y="101">GPIO_6_JTAG_TRST_L</text>
<text x="218.6" y="104.6" transform="rotate(-90 218.6 104.6)">C23</text>
<text x="226" y="105.3" transform="rotate(-90 226 105.3)">0.1UF</text>
<text x="230" y="105.9" transform="rotate(-90 230 105.9)">C35</text>
<text x="237.4" y="106.6" transform="rotate(-90 237.4 106.6)">3.3UF</text>
<text x="308.8" y="106.6">50</text>
<text x="313.6" y="102.4">VPHY</text>
<text x="313.6" y="107.4">VREGIN</text>
<text x="331.7" y="107.4">ACBUS3</text>
<text x="331.7" y="104.9">ACBUS2</text>
<text x="331.7" y="102.4">ACBUS1</text>
<text x="341" y="104.1">28</text>
<text x="341" y="106.6">29</text>
<text x="406.3" y="102.3">[FTDI_JTAG_TRST]</text>
<text x="66.3" y="112.3">5V_USB</text>
<text x="101.4" y="112">R23</text>
<text x="107.5" y="112">0</text>
<text x="109.7" y="112">DEPOP</text>
<text x="116.8" y="113.5">USB_DP</text>
<text x="308.8" y="109.2">49</text>
<text x="313.6" y="110">VREGOUT</text>
<text x="331.7" y="112.5">ACBUS5</text>
<text x="331.7" y="110">ACBUS4</text>
<text x="341" y="109.2">30</text>
<text x="341" y="111.7">32</text>
<text x="74.9" y="119.6" transform="rotate(-90 74.9 119.6)">0</text>
<text x="101.4" y="118.4">R25</text>
<text x="107.7" y="117.4">0</text>
<text x="116.8" y="118.8">USB_DN</text>
<text x="219.9" y="116.6">GND</text>
<text x="231.4" y="117.9">GND</text>
<text x="309.7" y="114.2">7</text>
<text x="309.7" y="116.8">8</text>
<text x="313.6" y="117.6">DP</text>
<text x="313.6" y="115.1">DM</text>
<text x="331.7" y="117.6">ACBUS7</text>
<text x="331.7" y="115.1">ACBUS6</text>
<text x="341" y="114.2">33</text>
<text x="341" y="116.8">34</text>
<text x="370.1" y="117.6">R15</text>
<text x="382" y="117.6">1K</text>
<text x="387" y="117.3">RF_SW_CTRL_6_UART1_RXD</text>
<text x="110" y="122.6">DEPOP</text>
<text x="219.2" y="124.4">FTDI_USB_DM</text>
<text x="267.8" y="123.7">+3V3</text>
<text x="309.7" y="121.8">6</text>
<text x="313.6" y="122.7">REF</text>
<text x="331.7" y="125.2">BDBUS1</text>
<text x="331.7" y="122.7">BDBUS0</text>
<text x="341" y="121.8">38</text>
<text x="341" y="124.4">39</text>
<text x="346.1" y="121.8">UART1_TX_OUT</text>
<text x="387" y="124.4">UART1_TXD</text>
<text x="49.4" y="131.5">J5</text>
<text x="66" y="127" transform="rotate(-90 66 127)">FB1</text>
<text x="78.8" y="128.3" transform="rotate(-90 78.8 128.3)">DEPOP</text>
<text x="88.6" y="129">B</text>
<text x="96.2" y="126.5">B</text>
<text x="219.2" y="126.9">FTDI_USB_DP</text>
<text x="252.6" y="128.3" transform="rotate(-90 252.6 128.3)">R5</text>
<text x="257.7" y="128.7" transform="rotate(-90 257.7 128.7)">12K</text>
<text x="275.3" y="126.5">R8</text>
<text x="286.8" y="126.5">1K</text>
<text x="290.3" y="126.9">FTDI_RESET</text>
<text x="308.8" y="126.9">14</text>
<text x="313.6" y="127.8">RESET*</text>
<text x="331.7" y="130.3">BDBUS3</text>
<text x="331.7" y="127.8">BDBUS2</text>
<text x="341" y="126.9">40</text>
<text x="341" y="129.5">41</text>
<text x="51.8" y="134.9">VBUS</text>
<text x="53.7" y="137.4">DM</text>
<text x="59.2" y="134">1</text>
<text x="59.2" y="136.6">2</text>
<text x="74.9" y="133.3" transform="rotate(-90 74.9 133.3)">R66</text>
<text x="287.1" y="132">FTDI_EECS</text>
<text x="287.7" y="137.1">FTDI_EEDATA</text>
<text x="287.7" y="134.5">FTDI_EECLK</text>
<text x="308.8" y="137.1">61</text>
<text x="308.8" y="134.5">62</text>
<text x="308.8" y="132">63</text>
<text x="313.6" y="132.8">EECS</text>
<text x="313.6" y="135.4">EECLK</text>
<text x="313.6" y="137.9">EEDATA</text>
<text x="331.7" y="137.9">BDBUS6</text>
<text x="331.7" y="135.4">BDBUS5</text>
<text x="331.7" y="132.8">BDBUS4</text>
<text x="341" y="132">43</text>
<text x="341" y="134.5">44</text>
<text x="341" y="137.1">45</text>
<text x="53.9" y="140">DP</text>
<text x="54.5" y="142.5">ID</text>
<text x="59.2" y="139.1">3</text>
<text x="59.2" y="141.7">4</text>
<text x="84.7" y="140.7">C</text>
<text x="90.9" y="143">R26</text>
<text x="92.3" y="138.2">C</text>
<text x="98.5" y="140.5">R56</text>
<text x="98.5" y="142.5">0</text>
<text x="252.9" y="140.7">GND</text>
<text x="296.6" y="142.2">FTDI_OSCI</text>
<text x="309.7" y="142.2">2</text>
<text x="313.6" y="143">OSCI</text>
<text x="331.7" y="140.5">BDBUS7</text>
<text x="341" y="139.6">46</text>
<text x="52.6" y="147.6">GND</text>
<text x="59.2" y="146.7">5</text>
<text x="90.9" y="145">0</text>
<text x="96.2" y="148.3">A</text>
<text x="286" y="146.8">Y1</text>
<text x="297.9" y="149.8">FTDI_OSCO</text>
<text x="309.7" y="149.8">3</text>
<text x="331.7" y="148.1">BCBUS1</text>
<text x="331.7" y="145.5">BCBUS0</text>
<text x="341" y="144.7">48</text>
<text x="341" y="147.2">52</text>
<text x="341" y="149.8">53</text>
<text x="396.3" y="144.5">+3V3</text>
<text x="51" y="155.2">SHLD2</text>
<text x="51" y="152.6">SHLD1</text>
<text x="59.2" y="151.8">SH1</text>
<text x="59.2" y="154.4">SH2</text>
<text x="88.6" y="150.9">A</text>
<text x="283.2" y="154.4">12MEGHZ</text>
<text x="308.8" y="154.9">13</text>
<text x="313.6" y="150.6">OSCO</text>
<text x="313.6" y="155.7">TEST</text>
<text x="331.7" y="155.7">BCBUS4</text>
<text x="331.7" y="153.2">BCBUS3</text>
<text x="331.7" y="150.6">BCBUS2</text>
<text x="341" y="152.3">54</text>
<text x="341" y="154.9">55</text>
<text x="51" y="160.3">SHLD4</text>
<text x="51" y="157.7">SHLD3</text>
<text x="59.2" y="156.9">SH3</text>
<text x="59.2" y="159.4">SH4</text>
<text x="80" y="156.2" transform="rotate(-90 80 156.2)">R57</text>
<text x="85" y="156.3" transform="rotate(-90 85 156.3)">1.5K</text>
<text x="181.7" y="159.8">+3V3</text>
<text x="309.7" y="159.9">1</text>
<text x="313.6" y="160.8">GND1</text>
<text x="331.7" y="160.8">BCBUS6</text>
<text x="331.7" y="158.2">BCBUS5</text>
<text x="341" y="157.4">57</text>
<text x="341" y="159.9">58</text>
<text x="396.1" y="157.9" transform="rotate(-90 396.1 157.9)">R21</text>
<text x="401.2" y="157.8" transform="rotate(-90 401.2 157.8)">150</text>
<text x="24.8" y="164.5">CON,MICROUSB,SMT,F,R/A,5P,7.9x2.8x5.6mm</text>
<text x="43.7" y="167">ZX62-B-5PA(11)</text>
<text x="61.2" y="166.9">GND</text>
<text x="273.2" y="163" transform="rotate(-90 273.2 163)">C10</text>
<text x="280.6" y="163.5" transform="rotate(-90 280.6 163.5)">27PF</text>
<text x="293.5" y="162.6" transform="rotate(-90 293.5 162.6)">C8</text>
<text x="300.9" y="163.5" transform="rotate(-90 300.9 163.5)">27PF</text>
<text x="308.8" y="165">11</text>
<text x="308.8" y="167.6">15</text>
<text x="309.7" y="162.5">5</text>
<text x="313.6" y="165.9">GND3</text>
<text x="313.6" y="163.3">GND2</text>
<text x="323.8" y="163.3">BCBUS7/PWRSAV*</text>
<text x="341" y="162.5">59</text>
<text x="341" y="167.6">60</text>
<text x="80" y="171.4" transform="rotate(-90 80 171.4)">R68</text>
<text x="85" y="170.4" transform="rotate(-90 85 170.4)">0</text>
<text x="248.3" y="171.2">+3V3</text>
<text x="308.8" y="170.1">25</text>
<text x="308.8" y="172.6">35</text>
<text x="313.6" y="173.5">GND6</text>
<text x="313.6" y="170.9">GND5</text>
<text x="313.6" y="168.4">GND4</text>
<text x="329.7" y="170.9">SUSPEND*</text>
<text x="331.5" y="168.4">PWREN*</text>
<text x="341" y="170.1">36</text>
<text x="395.1" y="172.7" transform="rotate(-90 395.1 172.7)">D1</text>
<text x="72.5" y="174.5">+3V3</text>
<text x="185.3" y="178.3" transform="rotate(-90 185.3 178.3)">R17</text>
<text x="190.4" y="178.2" transform="rotate(-90 190.4 178.2)">10K</text>
<text x="194.2" y="178.3" transform="rotate(-90 194.2 178.3)">R18</text>
<text x="199.3" y="178.2" transform="rotate(-90 199.3 178.2)">10K</text>
<text x="203.1" y="178.3" transform="rotate(-90 203.1 178.3)">R16</text>
<text x="208.2" y="178.2" transform="rotate(-90 208.2 178.2)">10K</text>
<text x="274.5" y="175">GND</text>
<text x="294.8" y="175">GND</text>
<text x="308.8" y="177.7">51</text>
<text x="308.8" y="175.2">47</text>
<text x="313.6" y="176">GND7</text>
<text x="313.6" y="178.6">GND8</text>
<text x="331.8" y="178.6">HS-GND</text>
<text x="333.4" y="176">AGND</text>
<text x="341" y="175.2">10</text>
<text x="341" y="177.7">H</text>
<text x="402.5" y="177.8" transform="rotate(-90 402.5 177.8)">LTST-C190TBKT</text>
<text x="319.5" y="182.4">FT2232HQ-TRAY</text>
<text x="319.8" y="184.6">QFN64H_0.5mm</text>
<text x="344.4" y="185.2">GND</text>
<text x="379.1" y="181.5">FTDI_LED_UART</text>
<text x="246.5" y="187.1" transform="rotate(-90 246.5 187.1)">C22</text>
<text x="253.9" y="187.8" transform="rotate(-90 253.9 187.8)">0.1UF</text>
<text x="303.7" y="186.4">GND</text>
<text x="228.3" y="197.6">U2</text>
<text x="220.8" y="203.1">2</text>
<text x="220.8" y="200.6">3</text>
<text x="224.7" y="201.4">DI</text>
<text x="225.2" y="203.9">SK</text>
<text x="230.5" y="201.4">VCC</text>
<text x="236.9" y="200.6">8</text>
<text x="247.9" y="199.1">GND</text>
<text x="249.4" y="203.9">R20</text>
<text x="220.8" y="208.2">7</text>
<text x="220.8" y="205.6">1</text>
<text x="224.7" y="206.5">CS</text>
<text x="224.7" y="209">DNU</text>
<text x="231.5" y="206.5">DO</text>
<text x="236.9" y="205.6">4</text>
<text x="249.3" y="209">2.2K</text>
<text x="151.3" y="213.8">+3V3</text>
<text x="220.8" y="210.7">6</text>
<text x="223.3" y="215.4">AT93C46D-TH-T</text>
<text x="224.7" y="211.6">NC</text>
<text x="230.4" y="211.6">GND</text>
<text x="236.9" y="210.7">5</text>
<text x="250.3" y="215.1">+3V3</text>
<text x="130.9" y="217.7">+3V3</text>
<text x="152.3" y="220.9" transform="rotate(-90 152.3 220.9)">10K</text>
<text x="175.4" y="218.9">+3V3</text>
<text x="240.2" y="218.2">GND</text>
<text x="132" y="224.7" transform="rotate(-90 132 224.7)">10K</text>
<text x="178.3" y="223.8">C25</text>
<text x="187.8" y="223.8">0.1UF</text>
<text x="251.4" y="222.1" transform="rotate(-90 251.4 222.1)">10K</text>
<text x="152.3" y="233.2" transform="rotate(-90 152.3 233.2)">R4</text>
<text x="175.9" y="232.3">5</text>
<text x="179.8" y="232.9">U4</text>
<text x="255.9" y="229.9" transform="rotate(-90 255.9 229.9)">DEPOP</text>
<text x="114.2" y="239.5">4</text>
<text x="118.4" y="235.4">SW2</text>
<text x="125.2" y="239.5">1</text>
<text x="132" y="237" transform="rotate(-90 132 237)">R2</text>
<text x="155.7" y="239.4">RESET_SWITCH</text>
<text x="155.7" y="234.3">FTDI_SRST_N</text>
<text x="171.3" y="239.4">2</text>
<text x="171.3" y="234.3">1</text>
<text x="187.4" y="236.9">4</text>
<text x="196" y="236.5">R9</text>
<text x="207.5" y="236.5">1K</text>
<text x="231.8" y="236.1">RESET_N</text>
<text x="251.4" y="234.4" transform="rotate(-90 251.4 234.4)">R6</text>
<text x="114.2" y="242">3</text>
<text x="125.2" y="242">2</text>
<text x="175.9" y="243.2">3</text>
<text x="179.8" y="243.1">SN74AHC1G08DBVR</text>
<text x="179.8" y="244.8">SOT23-5</text>
<text x="109.5" y="249.4">GND</text>
<text x="132" y="251.4" transform="rotate(-90 132 251.4)">C24</text>
<text x="175.5" y="250.7">GND</text>
<text x="139.6" y="252.1" transform="rotate(-90 139.6 252.1)">0.1UF</text>
<text x="133.6" y="262.1">GND</text>
</g>
</svg>
